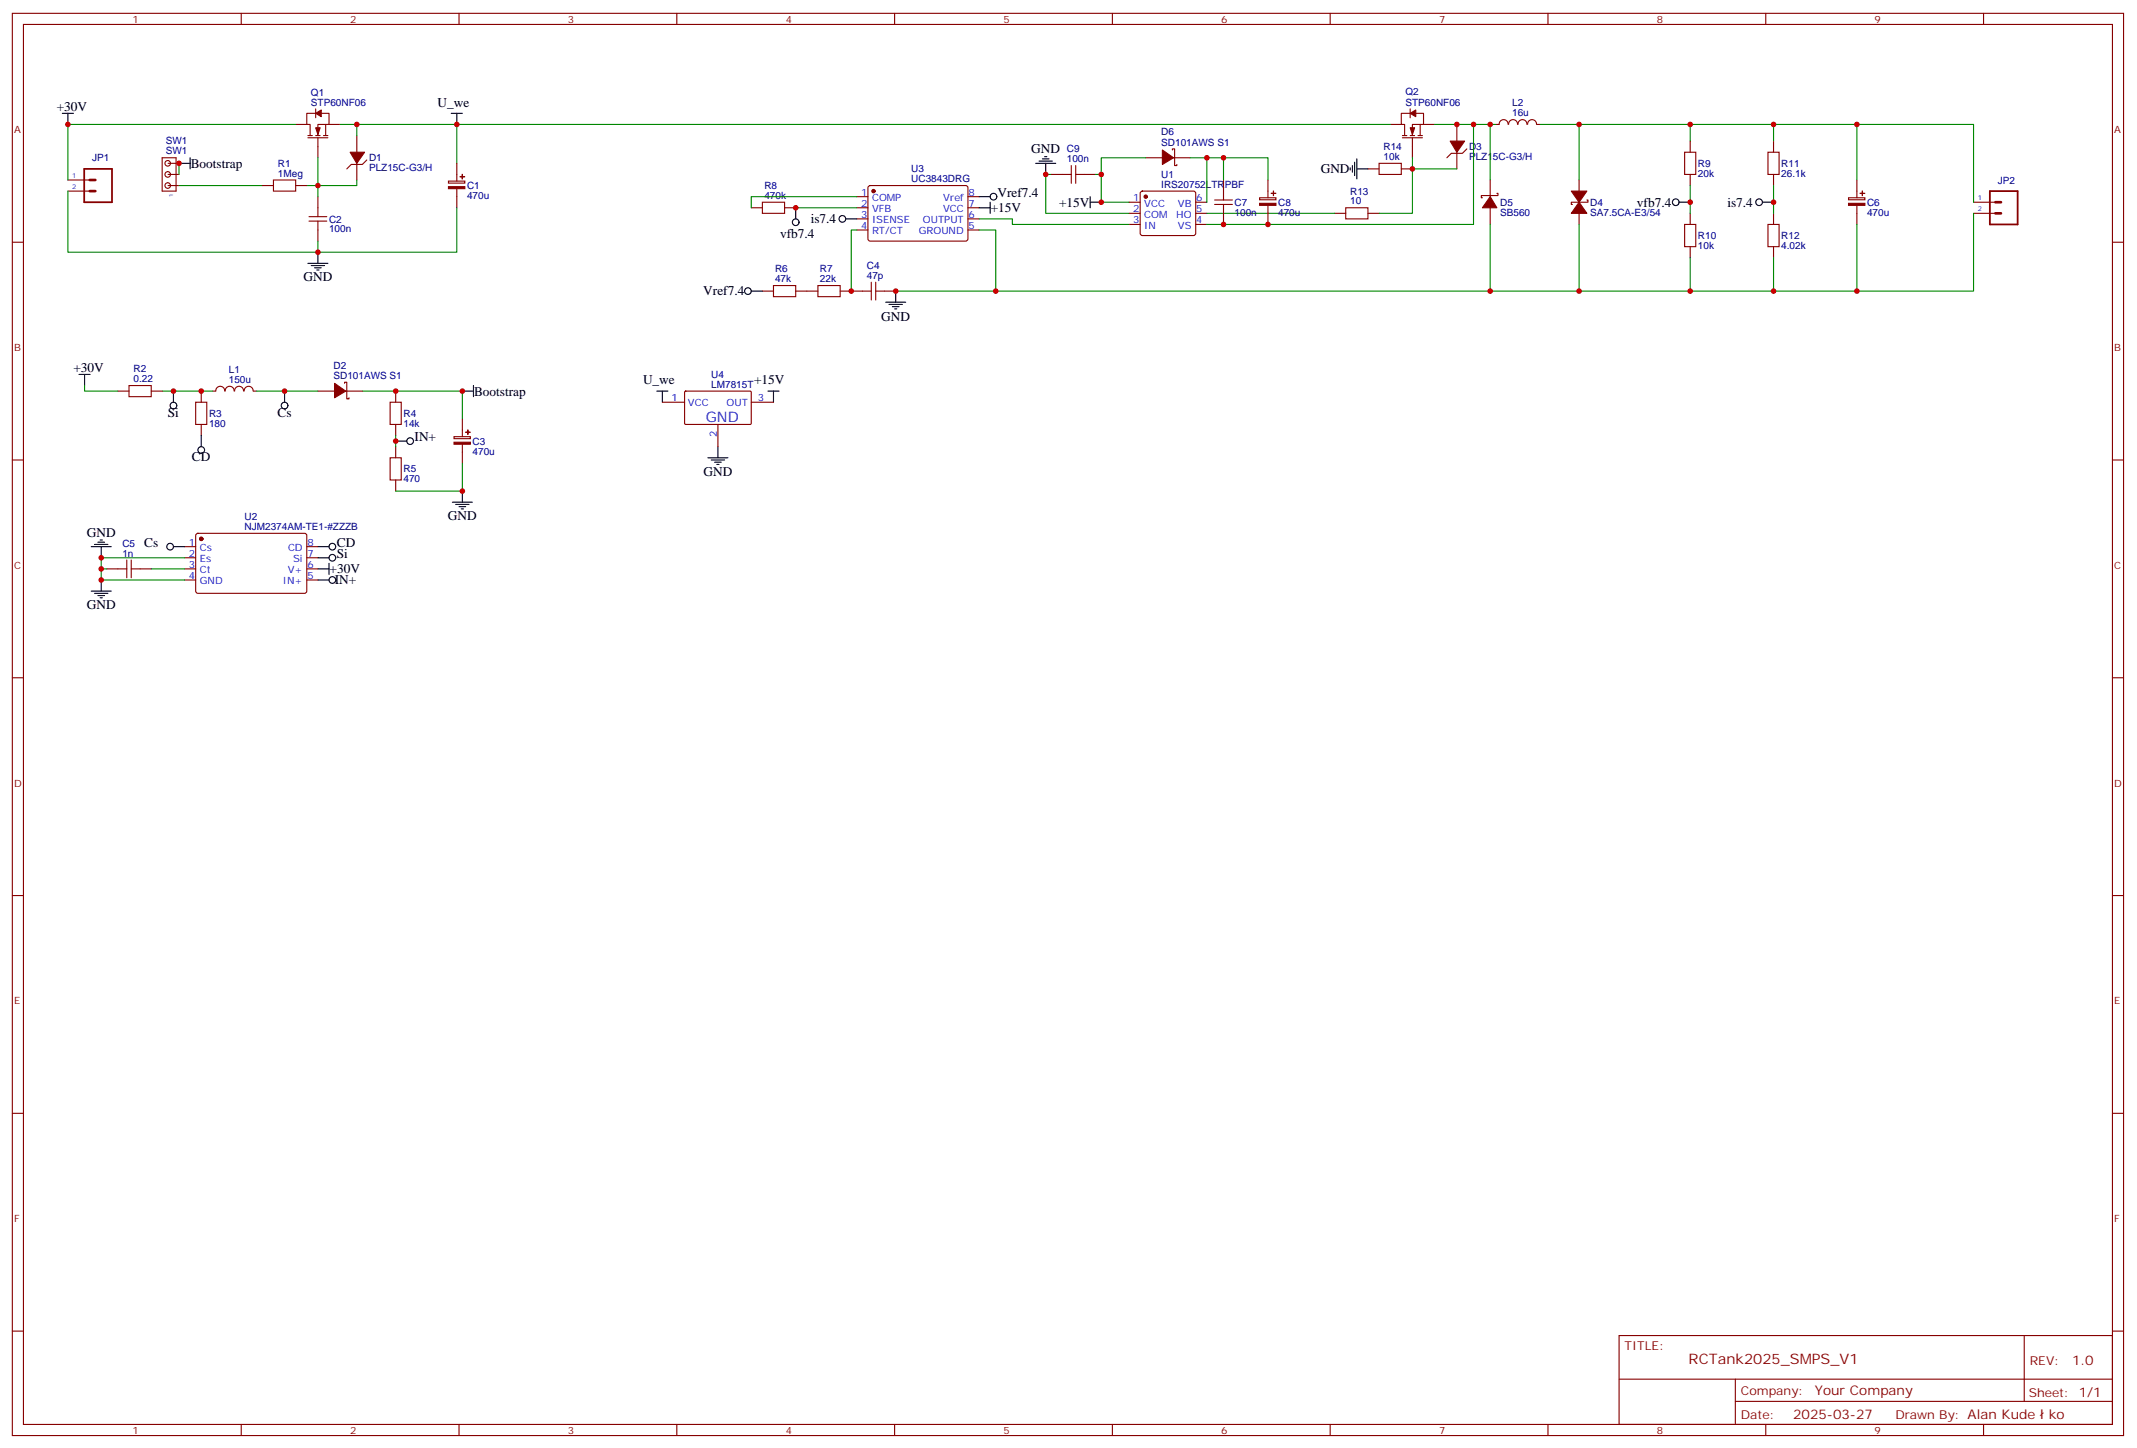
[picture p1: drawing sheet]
<svg xmlns="http://www.w3.org/2000/svg" width="678mm" height="460mm" viewBox="0 0 678 460" stroke-linecap="round" stroke-linejoin="round" font-family="sans-serif">
<g fill="none" stroke="#870000" stroke-width=".35">
<path d="M3.9 4.2h670.3v451.6h-670.3zM7.4 7.8h663.3v444.5h-663.3zM76.6 4.2v3.6M145.7 4.2v3.6M214.9 4.2v3.6M284 4.2v3.6M353.2 4.2v3.6M422.3 4.2v3.6M491.5 4.2v3.6M560.6 4.2v3.6M629.7 4.2v3.6M93.9 39.5h3.5"/>
<path d="M100.2 36h-2.8v3.5h1.1v3.5M100.2 34.6v2.8M102 36h2.5v3.5h-3.6v3.5M103.4 39.5v3.5M104.5 39.5h3.5M441.4 39.5h3.5M447.7 36h-2.8v3.5h1v3.5M447.7 34.6v2.8M449.5 36h2.4v3.5h-3.5v3.5M450.9 39.5v3.5M451.9 39.5h3.6M462.5 39.5v5.3"/>
<path d="M474.9 39.5h1M476 39.5a1.41 1.41 0 0 1 1.4-1.5 1.41 1.41 0 0 1 1.4 1.5M479 39.5a1.41 1.41 0 0 1 1.4-1.5 1.41 1.41 0 0 1 1.4 1.5M482 39.5a1.41 1.41 0 0 1 1.4-1.5 1.41 1.41 0 0 1 1.4 1.5M485 39.5a1.41 1.41 0 0 1 1.4-1.5 1.41 1.41 0 0 1 1.4 1.5M487.9 39.5h1.1M21.6 57.1h6.9M51.5 50.1h4.4v10.6h-4.4zM53.2 58a.88 .88 0 0 0-.7 1.3 .88 .88 0 0 0 1.5 .1 .88 .88 0 0 0-.6-1.4M53.2 54.5a.88 .88 0 0 0-.7 1.3 .88 .88 0 0 0 1.5 .1 .88 .88 0 0 0-.6-1.4M53.2 51a.88 .88 0 0 0-.7 1.3 .88 .88 0 0 0 1.5 .1 .88 .88 0 0 0-.6-1.4M53.4 58.9h3.4"/>
<path d="M53.4 55.4h3.4M53.4 51.9h3.4M83.3 58.9h3.5M86.8 57.1h7.1v3.6h-7.1zM93.9 58.9h3.5M97.8 43.7h6.3M97.8 43h1.4M100.2 43h1.4M100.9 43.7v6.4M102.7 43h1.4M113.3 43v5.3M113.3 51.9v5.2"/>
<path d="M116.5 50.8l-1.5 1.4h-3.5l-1.4 1.4M142.4 57.5h5.2v.6h-5.2zM145 51.9v5.6M145 60v6M275.8 59.1l.5-.2 30.6 .1 .4 .6-.1 16.5-.6 .5-30.6-.1-.4-.7v-16.2zM333.8 55.4h6.3M340.1 52.6v5.6M341.5 55.4h6.4M341.5 52.6v5.6M363.7 50.1h5.3M372.2 47.6v-.3h.7v5.3h.7v-.4M372.6 50.1h5.3"/>
<path d="M388.4 57.1v6.4M402.6 57.1v5.7M434.3 53.6h3.5M437.8 51.9h7.1v3.5h-7.1zM444.9 53.6h3.5M445.2 43.7h6.4M445.2 43h1.5M447.7 43h1.4M448.4 43.7v6.4M450.2 43h1.4M462.5 48.3v5.3M465.7 47.3l-1.4 1.4h-3.5l-1.4 1.4"/>
<path d="M473.1 57.1v5.3M501.3 57.1v3.6M534.8 48.3h3.6v7.1h-3.6zM536.6 44.8v3.5M536.6 55.4v3.5M561.3 48.3h3.5v7.1h-3.5zM563.1 44.8v3.5M563.1 55.4v3.5M589.5 57.1v5.7M3.9 76.9h3.5M21.6 60.7h6.9M98.1 70.2h5.7"/>
<path d="M98.1 68.8h5.7M100.9 62.4v6.4M100.9 70.2v6.4M238.5 66h3.5M242 64.2h7.1v3.5h-7.1zM249.1 66h3.5M272 62.4h3.6M272 66h3.6M272 69.5h3.6M272 73h3.6M307.3 62.4h3.5M307.3 66h3.5"/>
<path d="M307.3 69.5h3.5M307.3 73h3.5M358.5 64.2h3.5M358.5 67.7h3.5M358.5 71.3h3.5M362.2 60.9l.5-.2h16.2l.5 .2 .2 .5v12.7l-.2 .5-.5 .2h-16.2l-.5-.2-.2-.5v-12.7zM379.6 64.2h3.6M379.6 67.7h3.6M379.6 71.3h3.6M385.6 64.9h5.7M385.6 63.5h5.7M388.4 64.9v6.4"/>
<path d="M399.9 62.8h5.2v.6h-5.2zM402.6 65.3v6M423.7 67.7h3.5M427.2 66h7.1v3.5h-7.1zM434.3 67.7h3.5M473.1 66v5.3M475.2 61.4h.4v.7h-5.3v.7h.3M501.3 67.7v3.6M503.8 63.5h.4v.7h-5.3v.7h.3M534.8 71.3h3.6v7h-3.6zM536.6 67.7v3.6M536.6 78.3v3.5"/>
<path d="M561.3 71.3h3.5v7h-3.5zM563.1 67.7v3.6M563.1 78.3v3.5M586.9 62.8h5.2v.6h-5.2zM589.5 65.3v6M626.6 64.2h6.9M626.6 67.7h6.9M670.7 76.9h3.5M242 92.4h3.6M245.6 90.7h7v3.5h-7zM252.6 92.4h7.1M259.7 90.7h7v3.5h-7z"/>
<path d="M266.7 92.4h9.9M276.6 89.6v5.6M278 92.4h6.4M278 89.6v5.6M37.4 124.2h3.6M41 122.4h7v3.5h-7zM48 124.2h3.5M62.1 127.7h3.6v7.1h-3.6zM63.9 124.2v3.5M63.9 134.8v3.5M67.4 124.2h1.1M68.5 124.2a1.41 1.41 0 0 1 1.4-1.6 1.41 1.41 0 0 1 1.4 1.6"/>
<path d="M71.5 124.2a1.41 1.41 0 0 1 1.4-1.6 1.41 1.41 0 0 1 1.4 1.6M74.5 124.2a1.41 1.41 0 0 1 1.4-1.6 1.41 1.41 0 0 1 1.4 1.6M77.5 124.2a1.41 1.41 0 0 1 1.4-1.6 1.41 1.41 0 0 1 1.4 1.6M80.5 124.2h1M100.9 124.2h5.3M109.4 121.7v-.3h.7v5.2h.7v-.3M109.7 124.2h5.3M123.9 127.7h3.5v7.1h-3.5zM125.6 124.2v3.5M125.6 134.8v3.5M144.1 138.6h5.2v.7h-5.2zM146.8 133v5.6"/>
<path d="M210.3 127.7h7M217.4 124.4l.3-.2h20.6l.2 .3v10.1l-.3 .2-20.7-.1-.2-.3zM227.9 134.8v7M238.5 127.7h7.1M3.9 146h3.5M123.9 145.3h3.5v7.1h-3.5zM125.6 141.8v3.5M125.6 152.4v3.5M146.8 141.1v6M670.7 146h3.5M40.3 177.8v5.6M41.7 177.8v5.6"/>
<path d="M58.6 173.6h3.5M58.6 177.1h3.5M62.4 169.5l.4-.2 34.2 .1 .4 .6-.1 18-.6 .4-34.1-.1-.5-.6v-17.7zM97.4 173.6h3.5M97.4 177.1h3.5M33.9 180.6h6.4M41.7 180.6h6.3M58.6 180.6h3.5M58.6 184.1h3.5M97.4 180.6h3.5M97.4 184.1h3.5M3.9 215.2h3.5"/>
<path d="M670.7 215.2h3.5M3.9 284.3h3.5M670.7 284.3h3.5M3.9 353.5h3.5M670.7 353.5h3.5M3.9 422.6h3.5M514 424h156.7v28.3h-156.7zM514.1 437.9h156.4M550.9 437.9v14.1M642.7 424.1v20.8M670.7 422.6h3.5M76.6 452.3v3.5"/>
<path d="M145.7 452.3v3.5M214.9 452.3v3.5M284 452.3v3.5M353.2 452.3v3.5M422.3 452.3v3.5M491.5 452.3v3.5M550.9 444.9h119.6M560.6 452.3v3.5M629.7 452.3v3.5"/>
</g>
<g fill="#870000" stroke="#870000" stroke-width=".35">
<path d="M100.2 40.6h1.4l-.7 2.1z"/>
<path d="M100.2 36l1.8-1.1v2.1z"/>
<path d="M447.7 40.6h1.4l-.7 2.1z"/>
<path d="M447.7 36l1.8-1.1v2.1z"/>
<path d="M142.4 59.3h5.2v.6h-5.2z"/>
<path d="M146.1 56.1h1.4z"/>
<path d="M146.8 55.4v1.4z"/>
<path d="M111.2 48.3h4.5l-2.4 3.6z"/>
<path d="M144.1 140.4h5.2v.6h-5.2z"/>
<path d="M147.8 137.2l1.5 .1z"/>
<path d="M148.5 136.5l.1 1.4z"/>
<path d="M106.2 121.7l3.5 2.5-3.5 2.1z"/>
<path d="M501.3 64.2l2.5 3.5h-4.9z"/>
<path d="M498.9 60.7h4.9l-2.5 3.5z"/>
<path d="M586.9 64.6h5.2v.6h-5.2z"/>
<path d="M590.6 61.4h1.4z"/>
<path d="M591.3 60.7v1.4z"/>
<path d="M460.4 44.8h4.6l-2.5 3.5z"/>
<path d="M473.1 62.4l2.1 3.6h-4.6z"/>
<path d="M399.9 64.6h5.2v.6h-5.2z"/>
<path d="M403.6 61.4h1.4z"/>
<path d="M404.3 60.7v1.4z"/>
<path d="M369 47.6l3.6 2.5-3.6 2.1z"/>
<circle cx="363.7" cy="62.4" r=".53"/>
<circle cx="63.9" cy="171.1" r=".53"/>
<circle cx="277.3" cy="60.7" r=".53"/>
</g>
<path d="M26.7 53.6h8.9v10.6h-8.9zM631.7 60.7h8.9v10.6h-8.9z" fill="none" stroke="#870000" stroke-width=".56"/>
<path d="M28.5 57.1h1.8M28.5 60.7h1.8M633.5 67.7h1.8M633.5 64.2h1.8" fill="none" stroke="#870000" stroke-width=".85"/>
<g fill="none" stroke="#008700" stroke-width=".35">
<path d="M93.9 39.5h-72.3v17.6M108 39.5h37v12.4M113.3 39.5v3.5M145 39.5h296.4M455.5 39.5h19.4M467.8 39.5v31.8h-84.6M473.1 39.5v17.6M489 39.5h12.3v17.6M501.3 39.5h35.3v5.3M536.6 39.5h26.5v5.3M563.1 39.5h26.4v17.6M589.5 39.5h37.1v24.7"/>
<path d="M56.8 58.9h26.5M56.8 51.9v3.5M97.4 58.9h3.5v3.5M100.9 50.1v8.8h12.4v-1.8M333.8 55.4h-1.8v12.3h26.5M347.9 55.4h1.7M363.7 50.1h-14.1v14.1h8.9M377.9 50.1h10.5v7M383.2 50.1v14.1M388.4 50.1h14.2v7M448.4 50.1v3.5h14.1M448.4 53.6v14.1h-10.6"/>
<path d="M536.6 58.9v8.8M563.1 58.9v8.8M21.6 60.7v19.4h79.3v-3.5M145 66v14.1h-44.1M252.6 66h19.4M272 73h-1.7v19.4M272 62.4h-33.5v3.6M310.8 73h5.3v19.4M310.8 69.5h10.6v1.8h37.1M383.2 67.7h40.5M473.1 71.3v21.1M501.3 71.3v21.1h-216.9"/>
<path d="M589.5 71.3v21.1h-26.4M626.6 67.7v24.7h-37.1M536.6 81.8v10.6h-35.3M563.1 81.8v10.6h-26.5M26.8 122.4v1.8h10.6M51.5 124.2h15.9M81.5 124.2h19.4M115 124.2h31.8v8.8M125.6 138.3v3.5M146.8 147.1v8.8h-21.2M58.6 177.1h-26.5v7h26.5M32.1 180.6h1.8"/>
<path d="M48 180.6h10.6"/>
</g>
<g fill="none" stroke="#000" stroke-width=".35">
<path d="M19.8 36h3.5M21.6 36v3.5M143.3 36h3.5M145 36v3.5M56.8 51.9h3.6M60.4 50.1v3.5M328.8 51.9h6.4M329.9 51.2h4.2M330.9 50.4h2.2M331.6 49.7h.8M332 51.9v3.5M428.7 53.3v.7"/>
<path d="M429.4 52.6v2.1M430.1 51.5v4.2M430.8 53.6h3.5M430.8 50.4v6.4M252.6 66v3.5M268.5 69.5h3.5M310.8 62.4h3.6M310.8 66h3.6M314.4 64.2v3.5M346.1 64.2h3.5M346.1 62.4v3.6M533.1 64.2h3.5"/>
<path d="M559.5 64.2h3.6M97.8 83.6h6.3M98.8 84.3h4.2M99.9 85h2.1M100.6 85.7h.7M100.9 80.1v3.5M238.5 92.4h3.5M281.2 96h6.3M282.3 96.7h4.2M283.3 97.4h2.1M284 98.1h.7M284.4 92.4v3.6"/>
<path d="M25.1 118.9h3.5M26.8 118.9v3.5M55.1 124.2v3.5M63.9 138.3v3.5M90.3 124.2v3.5M146.8 124.2h3.5M150.3 122.4v3.5M208.5 124.2h3.6M210.3 124.2v3.5M243.8 124.2h3.5M245.6 124.2v3.5M125.6 140.1h3.6"/>
<path d="M143.6 159.5h6.4M146.8 155.9v3.6M224.8 145.3h6.3M225.8 146h4.2M226.9 146.8h2.1M227.6 147.5h.7M227.9 141.8v3.5M29 173.6h6.3M30 172.9h4.3M31.1 172.2h2.1M31.8 171.4h.7M32.1 173.6v3.5"/>
<path d="M55.1 173.6h3.5M100.9 173.6h3.6M100.9 177.1h3.6M104.5 178.9v3.5M144.7 160.2h4.2M145.7 160.9h2.1M146.4 161.6h.7M29 187.7h6.3M30 188.4h4.3M31.1 189.1h2.1M31.8 189.8h.7M32.1 184.1v3.6"/>
<path d="M100.9 184.1h3.6M100.9 180.6h3.6"/>
<circle cx="252.6" cy="70.6" r="1.06"/>
<circle cx="267.4" cy="69.5" r="1.06"/>
<circle cx="315.4" cy="62.4" r="1.06"/>
<circle cx="532" cy="64.2" r="1.06"/>
<circle cx="558.5" cy="64.2" r="1.06"/>
<circle cx="237.5" cy="92.4" r="1.06"/>
<circle cx="55.1" cy="128.8" r="1.06"/>
<circle cx="90.3" cy="128.8" r="1.06"/>
<circle cx="63.9" cy="142.9" r="1.06"/>
<circle cx="130.2" cy="140.1" r="1.06"/>
<circle cx="54" cy="173.6" r="1.06"/>
<circle cx="105.5" cy="177.1" r="1.06"/>
<circle cx="105.5" cy="173.6" r="1.06"/>
<circle cx="105.5" cy="184.1" r="1.06"/>
</g>
<g fill="#c00">
<circle cx="21.6" cy="39.5" r=".88"/>
<circle cx="100.9" cy="58.9" r=".88"/>
<circle cx="100.9" cy="80.1" r=".88"/>
<circle cx="56.8" cy="51.9" r=".88"/>
<circle cx="145" cy="39.5" r=".88"/>
<circle cx="113.3" cy="39.5" r=".88"/>
<circle cx="32.1" cy="180.6" r=".88"/>
<circle cx="32.1" cy="184.1" r=".88"/>
<circle cx="32.1" cy="177.1" r=".88"/>
<circle cx="90.3" cy="124.2" r=".88"/>
<circle cx="125.6" cy="140.1" r=".88"/>
<circle cx="63.9" cy="124.2" r=".88"/>
<circle cx="55.1" cy="124.2" r=".88"/>
<circle cx="125.6" cy="124.2" r=".88"/>
<circle cx="146.8" cy="155.9" r=".88"/>
<circle cx="146.8" cy="124.2" r=".88"/>
<circle cx="270.3" cy="92.4" r=".88"/>
<circle cx="252.6" cy="66" r=".88"/>
<circle cx="284.4" cy="92.4" r=".88"/>
<circle cx="316.1" cy="92.4" r=".88"/>
<circle cx="462.5" cy="39.5" r=".88"/>
<circle cx="501.3" cy="39.5" r=".88"/>
<circle cx="536.6" cy="39.5" r=".88"/>
<circle cx="563.1" cy="39.5" r=".88"/>
<circle cx="589.5" cy="39.5" r=".88"/>
<circle cx="501.3" cy="92.4" r=".88"/>
<circle cx="536.6" cy="92.4" r=".88"/>
<circle cx="563.1" cy="92.4" r=".88"/>
<circle cx="589.5" cy="92.4" r=".88"/>
<circle cx="473.1" cy="92.4" r=".88"/>
<circle cx="473.1" cy="39.5" r=".88"/>
<circle cx="563.1" cy="64.2" r=".88"/>
<circle cx="536.6" cy="64.2" r=".88"/>
<circle cx="448.4" cy="53.6" r=".88"/>
<circle cx="467.8" cy="39.5" r=".88"/>
<circle cx="388.4" cy="71.3" r=".88"/>
<circle cx="402.6" cy="71.3" r=".88"/>
<circle cx="388.4" cy="50.1" r=".88"/>
<circle cx="349.6" cy="64.2" r=".88"/>
<circle cx="332" cy="55.4" r=".88"/>
<circle cx="349.6" cy="55.4" r=".88"/>
<circle cx="383.2" cy="50.1" r=".88"/>
</g>
<text font-size="4.6" fill="#00f" x="224" y="134.1">GND</text>
<text font-size="4.6" fill="#800" x="536.1" y="433.1">RCTank2025_SMPS_V1</text>
<g font-size="4.2">
<text x="18" y="35.3">+30V</text>
<text x="138.9" y="33.9">U_we</text>
<text x="60.5" y="53.3">Bootstrap</text>
<text x="327.4" y="48.7">GND</text>
<text x="419.3" y="55.1">GND</text>
<text x="316.7" y="62.4">Vref7.4</text>
<text x="336.3" y="65.6">+15V</text>
<text x="519.7" y="65.6">vfb7.4</text>
<text x="548.4" y="65.6">is7.4</text>
<text x="257.4" y="70.9">is7.4</text>
<text x="314.5" y="67.4">+15V</text>
<text x="247.7" y="75.6">vfb7.4</text>
<text x="96.3" y="89.3">GND</text>
<text x="223.3" y="93.8">Vref7.4</text>
<text x="279.8" y="102">GND</text>
<text x="23.3" y="118.2">+30V</text>
<text x="150.5" y="125.6">Bootstrap</text>
<text x="204.1" y="122.1">U_we</text>
<text x="239.4" y="122.1">+15V</text>
<text x="53.3" y="132.3">Si</text>
<text x="88.1" y="132.3">Cs</text>
<text x="131.6" y="140.1">IN+</text>
<text x="60.9" y="146.4">CD</text>
<text x="223.3" y="151">GND</text>
<text x="142.2" y="165.1">GND</text>
<text x="27.6" y="170.4">GND</text>
<text x="45.8" y="173.6">Cs</text>
<text x="106.9" y="173.6">CD</text>
<text x="106.9" y="177.1">Si</text>
<text x="104.6" y="182">+30V</text>
<text x="106.3" y="185.5">IN+</text>
<text x="27.6" y="193.3">GND</text>
</g>
<g font-size="4.2" fill="#800">
<text x="657.8" y="433.3">1.0</text>
<text x="576.2" y="442.9">Your Company</text>
<text x="569.3" y="450.7">2025-03-27</text>
<text x="650.4" y="450.6">ko</text>
</g>
<g font-size="3.9" fill="#800">
<text x="515.8" y="428.6">TITLE:</text>
<text x="644.4" y="433.3">REV:</text>
<text x="552.7" y="442.8">Company:</text>
<text x="644.1" y="443.4">Sheet: 1/1</text>
<text x="552.7" y="450.5">Date:</text>
<text x="601.7" y="450.6">Drawn By: Alan Kude</text>
</g>
<g font-size="3.2" fill="#800">
<text x="42" y="7.2">1</text>
<text x="111.2" y="7.2">2</text>
<text x="180.3" y="7.2">3</text>
<text x="249.4" y="7.2">4</text>
<text x="318.6" y="7.2">5</text>
<text x="387.7" y="7.2">6</text>
<text x="456.9" y="7.2">7</text>
<text x="526" y="7.2">8</text>
<text x="595.2" y="7.2">9</text>
<text x="4.4" y="42.3">A</text>
<text x="671.2" y="42.3">A</text>
<text x="4.4" y="111.5">B</text>
<text x="671.2" y="111.5">B</text>
<text x="4.4" y="180.6">C</text>
<text x="671.2" y="180.6">C</text>
<text x="4.4" y="249.8">D</text>
<text x="671.2" y="249.8">D</text>
<text x="4.4" y="318.9">E</text>
<text x="671.2" y="318.9">E</text>
<text x="4.4" y="388.1">F</text>
<text x="671.2" y="388.1">F</text>
<text x="42" y="455.3">1</text>
<text x="111.2" y="455.3">2</text>
<text x="180.3" y="455.3">3</text>
<text x="249.4" y="455.3">4</text>
<text x="318.6" y="455.3">5</text>
<text x="387.7" y="455.3">6</text>
<text x="456.9" y="455.3">7</text>
<text x="526" y="455.3">8</text>
<text x="595.2" y="455.3">9</text>
</g>
<g font-size="3.2" fill="#000080">
<text x="98.7" y="33.5">STP60NF06</text>
<text x="98.7" y="30.3">Q1</text>
<text x="446.2" y="33.5">STP60NF06</text>
<text x="446.2" y="30.3">Q2</text>
<text x="480.1" y="33.8">L2</text>
<text x="480.1" y="36.9">16u</text>
<text x="52.6" y="45.8">SW1</text>
<text x="368.7" y="46.2">SD101AWS S1</text>
<text x="368.7" y="43">D6</text>
<text x="439.3" y="47.7">R14</text>
<text x="466.4" y="47.7">D3</text>
<text x="29.3" y="51.2">JP1</text>
<text x="52.6" y="49">SW1</text>
<text x="88.2" y="52.9">R1</text>
<text x="117.2" y="51.3">D1</text>
<text x="338.7" y="51.5">100n</text>
<text x="338.7" y="48.4">C9</text>
<text x="439.3" y="50.8">10k</text>
<text x="466.4" y="50.9">PLZ15C-G3/H</text>
<text x="539.1" y="53">R9</text>
<text x="565.5" y="53">R11</text>
<text x="88.2" y="56.1">1Meg</text>
<text x="117.2" y="54.4">PLZ15C-G3/H</text>
<text x="242.7" y="60">R8</text>
<text x="289.3" y="57.9">UC3843DRG</text>
<text x="289.3" y="54.7">U3</text>
<text x="368.7" y="59.6">IRS20752LTRPBF</text>
<text x="368.7" y="56.4">U1</text>
<text x="539.1" y="56.2">20k</text>
<text x="565.5" y="56.2">26.1k</text>
<text x="634.3" y="58.3">JP2</text>
<text x="148.3" y="63.2">470u</text>
<text x="148.3" y="60.1">C1</text>
<text x="242.7" y="63.1">470k</text>
<text x="392" y="65.4">C7</text>
<text x="405.8" y="65.4">C8</text>
<text x="428.7" y="64.9">10</text>
<text x="428.7" y="61.8">R13</text>
<text x="476.3" y="65.4">D5</text>
<text x="504.9" y="65.3">D4</text>
<text x="592.8" y="65.4">C6</text>
<text x="104.5" y="70.7">C2</text>
<text x="392" y="68.5">100n</text>
<text x="405.8" y="68.5">470u</text>
<text x="476.3" y="68.5">SB560</text>
<text x="504.9" y="68.5">SA7.5CA-E3/54</text>
<text x="592.8" y="68.5">470u</text>
<text x="104.5" y="73.8">100n</text>
<text x="539.1" y="75.9">R10</text>
<text x="565.5" y="75.9">R12</text>
<text x="539.1" y="79.1">10k</text>
<text x="565.5" y="79.1">4.02k</text>
<text x="246.1" y="89.6">47k</text>
<text x="246.1" y="86.4">R6</text>
<text x="260.3" y="89.6">22k</text>
<text x="260.3" y="86.4">R7</text>
<text x="275.2" y="88.5">47p</text>
<text x="275.2" y="85.4">C4</text>
<text x="42.4" y="118.1">R2</text>
<text x="72.6" y="118.4">L1</text>
<text x="105.9" y="117.1">D2</text>
<text x="225.8" y="119.9">U4</text>
<text x="42.4" y="121.4">0.22</text>
<text x="72.6" y="121.6">150u</text>
<text x="105.9" y="120.3">SD101AWS S1</text>
<text x="225.8" y="123.1">LM7815T</text>
<text x="66.4" y="135.6">180</text>
<text x="66.4" y="132.4">R3</text>
<text x="128.1" y="135.6">14k</text>
<text x="128.1" y="132.4">R4</text>
<text x="150" y="141.2">C3</text>
<text x="150" y="144.4">470u</text>
<text x="128.1" y="153.2">470</text>
<text x="128.1" y="150">R5</text>
<text x="77.7" y="165.1">U2</text>
<text x="38.9" y="173.6">C5</text>
<text x="77.7" y="168.3">NJM2374AM-TE1-#ZZZB</text>
<text x="38.9" y="176.7">1n</text>
</g>
<g font-size="3.2" fill="#00f">
<text x="273.4" y="65.6">2</text>
<text x="273.4" y="62.1">1</text>
<text x="276.9" y="63.9">COMP</text>
<text x="299.5" y="63.9">Vref</text>
<text x="307.5" y="62.1">8</text>
<text x="307.5" y="65.6">7</text>
<text x="359.8" y="63.9">1</text>
<text x="363.3" y="65.6">VCC</text>
<text x="374" y="65.6">VB</text>
<text x="379.8" y="63.9">6</text>
<text x="273.4" y="69.1">3</text>
<text x="276.9" y="70.9">ISENSE</text>
<text x="276.9" y="67.4">VFB</text>
<text x="293" y="70.9">OUTPUT</text>
<text x="299.4" y="67.4">VCC</text>
<text x="307.5" y="69.1">6</text>
<text x="359.8" y="67.4">2</text>
<text x="359.8" y="70.9">3</text>
<text x="363.3" y="69.1">COM</text>
<text x="373.4" y="69.1">HO</text>
<text x="379.8" y="70.9">4</text>
<text x="379.8" y="67.4">5</text>
<text x="273.4" y="72.7">4</text>
<text x="276.9" y="74.4">RT/CT</text>
<text x="291.7" y="74.4">GROUND</text>
<text x="307.5" y="72.7">5</text>
<text x="363.3" y="72.7">IN</text>
<text x="374" y="72.7">VS</text>
<text x="213.2" y="127.4">1</text>
<text x="218.4" y="128.8">VCC</text>
<text x="230.7" y="128.8">OUT</text>
<text x="240.6" y="127.4">3</text>
<text x="227.6" y="138.9" transform="rotate(-90 227.6 138.9)">2</text>
<text x="59.9" y="173.2">1</text>
<text x="97.6" y="173.2">8</text>
<text x="59.9" y="176.7">2</text>
<text x="63.4" y="175">Cs</text>
<text x="63.4" y="178.5">Es</text>
<text x="91.4" y="175">CD</text>
<text x="93.1" y="178.5">Si</text>
<text x="97.6" y="176.7">7</text>
<text x="59.9" y="180.3">3</text>
<text x="59.9" y="183.8">4</text>
<text x="63.4" y="182">Ct</text>
<text x="63.4" y="185.6">GND</text>
<text x="89.8" y="185.6">IN+</text>
<text x="91.3" y="182">V+</text>
<text x="97.6" y="183.8">5</text>
<text x="97.6" y="180.3">6</text>
</g>
<g font-size="2.1" fill="#00f">
<text x="22.9" y="56.5">1</text>
<text x="22.9" y="60">2</text>
<text x="627.9" y="63.5">1</text>
<text x="627.9" y="67">2</text>
</g>
<text font-size="1.8" fill="#00f" x="55" y="62.4" transform="rotate(-90 55 62.4)">1</text>
</svg>
